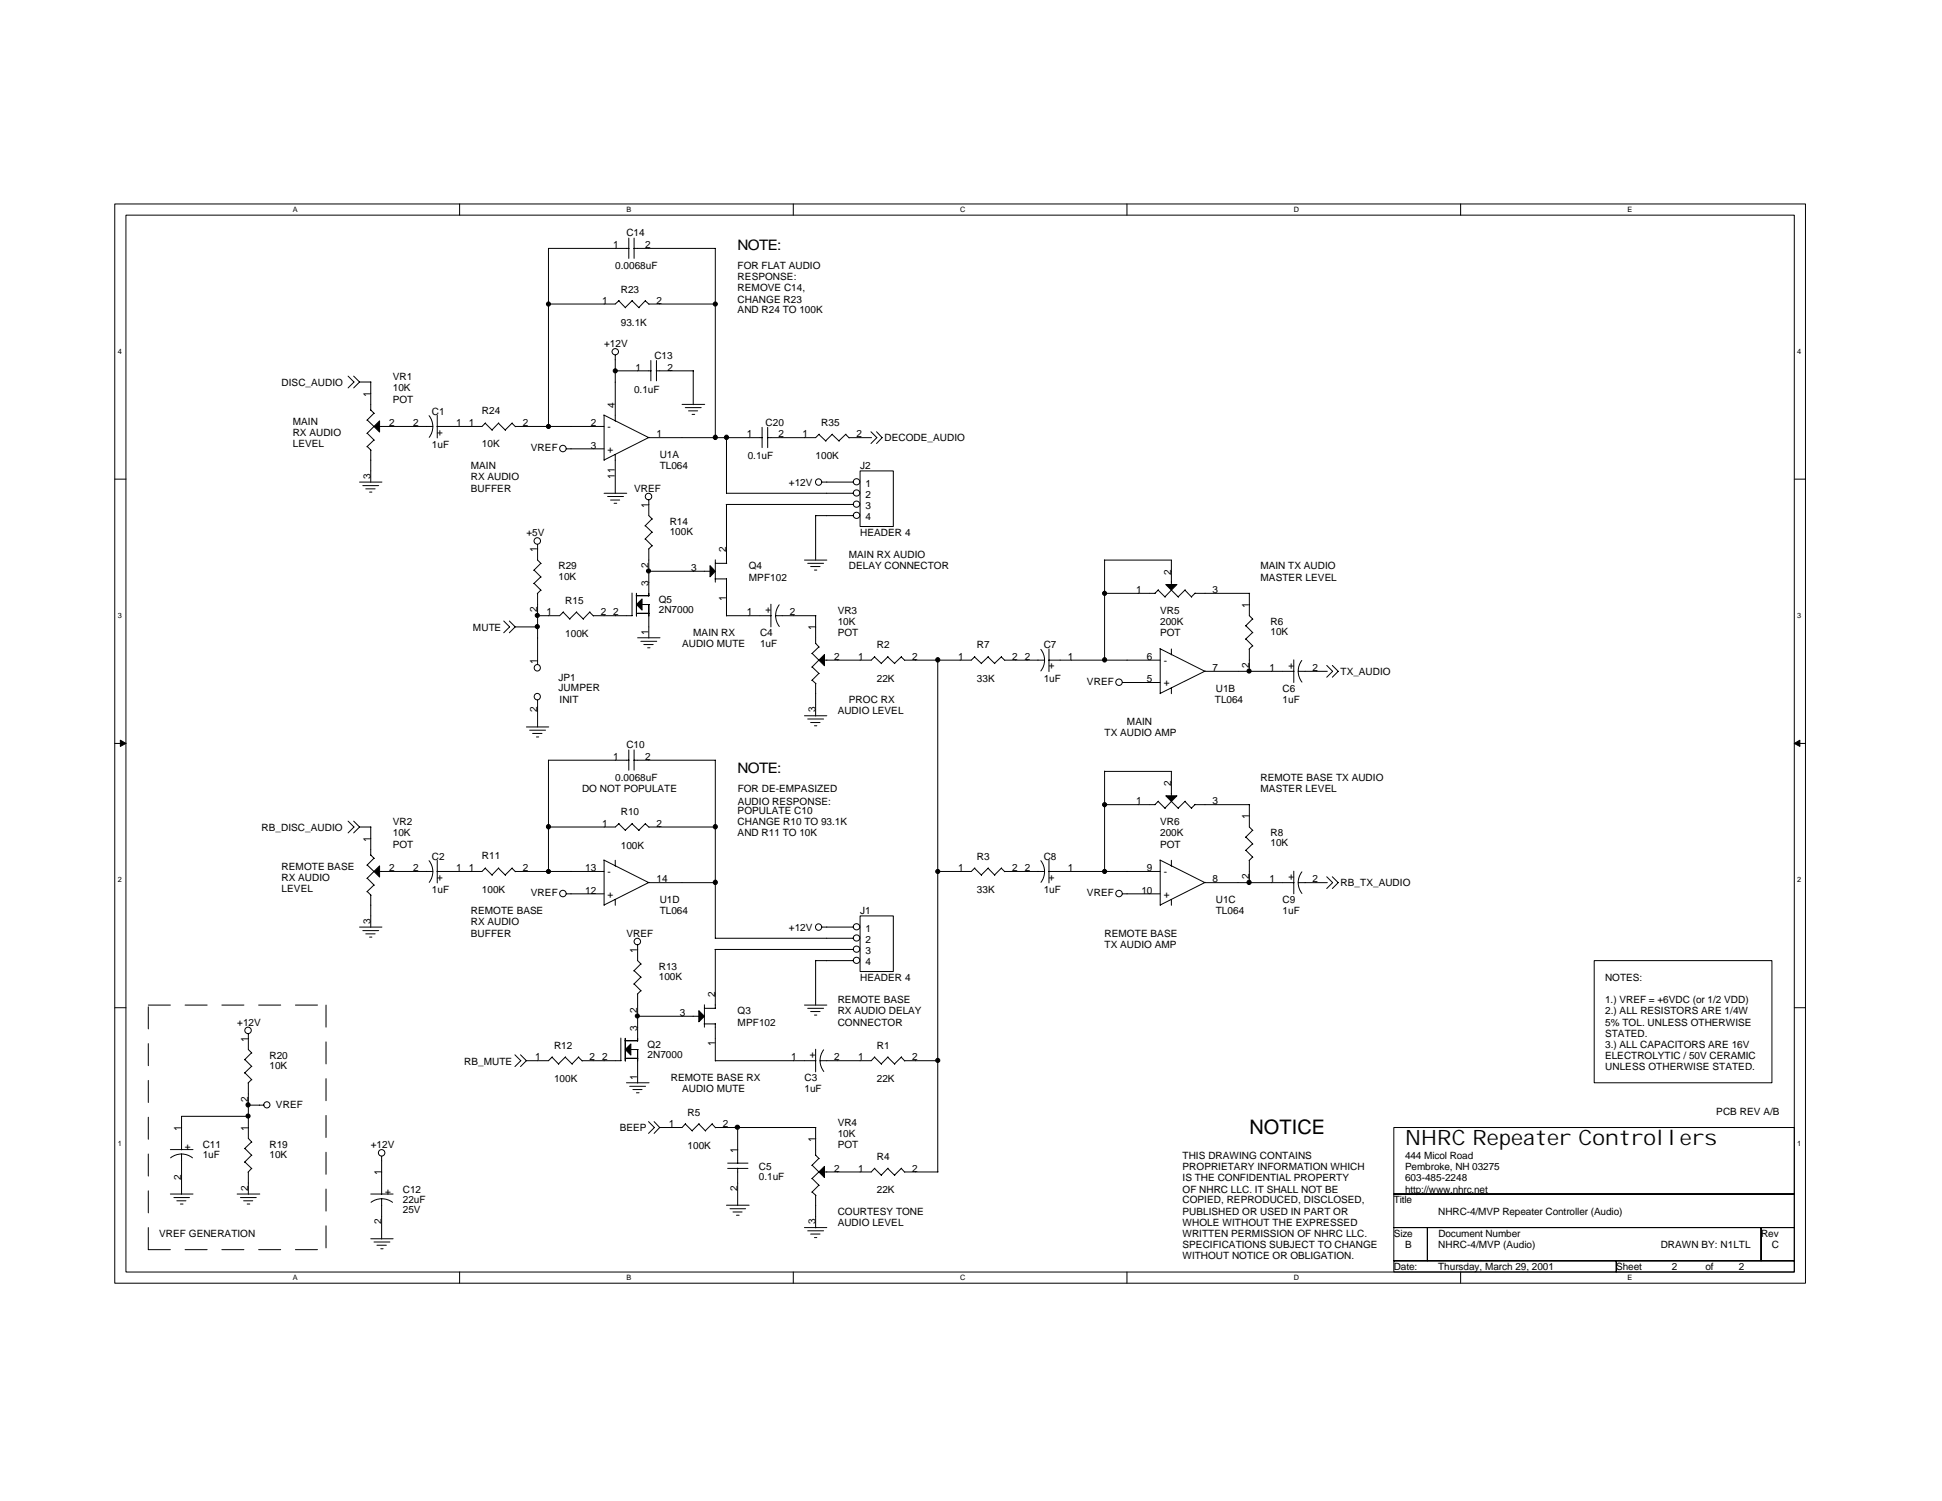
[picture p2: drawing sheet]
<svg xmlns="http://www.w3.org/2000/svg" width="279mm" height="216mm" viewBox="0 0 279 216" stroke-linecap="round" stroke-linejoin="round" font-family="sans-serif">
<path d="M16.5 29.3h243.3v155.3h-243.3zM18.1 30.9h240v152.1h-240z" fill="none" stroke="#000" stroke-width=".14"/>
<g fill="#fff">
<path d="M42.1 29.5h.7v1.2h-.7z"/>
<path d="M42.1 183.1h.7v1.2h-.7z"/>
</g>
<path d="M66.1 29.3v1.6M66.1 183v1.6" fill="none" stroke="#000" stroke-width=".14"/>
<g fill="#fff">
<path d="M90.1 29.5h.7v1.2h-.7z"/>
<path d="M90.1 183.1h.7v1.2h-.7z"/>
</g>
<path d="M114.1 29.3v1.6M114.1 183v1.6" fill="none" stroke="#000" stroke-width=".14"/>
<g fill="#fff">
<path d="M138.1 29.5h.8v1.2h-.8z"/>
<path d="M138.1 183.1h.8v1.2h-.8z"/>
</g>
<path d="M162.1 29.3v1.6M162.1 183v1.6" fill="none" stroke="#000" stroke-width=".14"/>
<g fill="#fff">
<path d="M186.1 29.5h.8v1.2h-.8z"/>
<path d="M186.1 183.1h.8v1.2h-.8z"/>
</g>
<path d="M210.1 29.3v1.6M210.1 183v1.6" fill="none" stroke="#000" stroke-width=".14"/>
<g fill="#fff">
<path d="M234.1 29.5h.8v1.2h-.8z"/>
<path d="M234.1 183.1h.8v1.2h-.8z"/>
<path d="M16.9 49.9h.6v1.2h-.6z"/>
<path d="M258.6 49.9h.6v1.2h-.6z"/>
<path d="M16.9 87.9h.6v1.2h-.6z"/>
<path d="M258.6 87.9h.6v1.2h-.6z"/>
</g>
<path d="M16.5 68.9h1.6M258.1 68.9h1.7" fill="none" stroke="#000" stroke-width=".14"/>
<g fill="#fff">
<path d="M16.9 125.9h.6v1.2h-.6z"/>
<path d="M258.6 125.9h.6v1.2h-.6z"/>
</g>
<path d="M16.5 106.9h1.6M258.1 106.9h1.7" fill="none" stroke="#000" stroke-width=".14"/>
<g fill="#000" stroke="#000" stroke-width=".14">
<path d="M17.3 106.5l.8 .4-.8 .5z" fill-rule="evenodd"/>
<path d="M258.1 106.9l.9-.4v.9z" fill-rule="evenodd"/>
</g>
<g fill="#fff">
<path d="M16.9 163.9h.6v1.2h-.6z"/>
<path d="M258.6 163.9h.6v1.2h-.6z"/>
</g>
<g fill="none" stroke="#000" stroke-width=".14">
<path d="M90.5 34.2v3M90.5 35.7h-11.6v25.7M91.2 35.7h11.8M91.2 34.2v3M102.9 35.7v27.3M50.1 54.1l.8 .8-.8 .9M50.9 54.1l.8 .8M51.7 54.9l-.8 .9M51.7 54.9h1.7M53.3 54.9v4.1M53.3 59l.5 .5M53.8 59.4l-1 1.1"/>
<path d="M61.7 59.8a2.56 2.56 0 0 1 .1 3.1M62.9 59.7v3.3M86.9 59.7l6.4 3.2h16.4M86.9 59.7v6.5M88.5 51.1v9.5M88.5 53.3h5.2M89 43.3l1 1M89.1 43.2l-.6 .5h-9.6M90.9 43.3l1 1M91 43.2l-1 1M92.8 43.3l.6 .5M92.9 43.2l-1 1"/>
<path d="M93.3 43.7h9.7M93.6 51.9v2.9M94.4 53.3h5.4M94.4 51.9v2.9M98.1 58.2h3.3M98.6 58.6h2.3M99.1 59.1h1.3M99.6 59.6h.3M99.7 53.3v4.9M51.7 69.3h3.2M52.2 69.8h2.3M52.6 70.3h1.4"/>
<path d="M52.8 60.4l1 1M52.8 62.3l1 1M52.8 64.2l.6 .6M53.2 70.8h.3M53.3 64.7v4.7M53.8 61.3l-1 1.1M53.8 63.3l-1 1M54.6 61.3h7.7M69.8 60.9l1 1M69.8 60.8l-.5 .5h-6.4M71.7 60.9l1 1M71.8 60.8l-1 1"/>
<path d="M73.7 60.9l.5 .5M73.7 60.8l-1 1M74.1 61.3h12.8M77.3 78.3v2.3l.6 .5M81.5 64.6h5.4M86.9 71h3.3M87.4 71.4h2.3M87.8 71.9h1.4M88.3 72.4h.4M88.5 65.4v5.6M92.8 75.6l1.1 1M92.8 77.5l1.1 1"/>
<path d="M93.3 71.9v2.3l.6 .5M93.3 79v6.7M93.4 62.9l-6.5 3.3M93.8 74.6l-1 1M93.8 76.5l-1 1.1M93.8 78.5l-.5 .5M104.5 72.6h18.3M104.5 71h18.3M104.5 62.9v8.1M104.5 72.6v8.4M109.6 61.5v2.9M110.4 61.5v2.9"/>
<path d="M117.3 74.1v6.5M117.3 74.2h5.5M117.8 62.5l1 1M117.9 62.4l-.6 .5h-6.9M118.3 69.3h4.5M119.7 62.5l1 1M119.8 62.4l-1 1M121.7 62.5l.5 .5M121.7 62.4l-1 1M122.1 62.9h3.3M123.7 67.7h4.8v8h-4.8zM125.3 62.1l.9 .8-.9 .9"/>
<path d="M126.1 62.1l.8 .8-.8 .9M72.5 89.3l.8 .9-.8 .8M73.3 89.3l.8 .9M74.1 90.2l-.8 .8M74.1 90.2h3.3M76.8 82l1.1 1M76.8 83.9l1.1 1M77.3 85.3v10.3M77.8 81l-1 1M77.8 83l-1 .9M77.8 84.9l-.5 .5M81 88.1l1 1"/>
<path d="M81.1 88l-.6 .6h-3.2M82.9 88.1l1 1M83 88l-1 1M84.8 88.1l.6 .5M84.9 88l-1 1M85.3 88.6h5.7M90.9 85.3v3.3M91.5 85.7h1.8M91.6 85.3v3.3M91.6 88.2h1.8M91.7 91.7h3.3M92.2 92.2h2.3"/>
<path d="M92.4 87h1M92.6 92.7h1.4M93.2 93.2h.3M93.3 87v4.8M93.3 82.2h8.9M102.9 83.3h1.6M102.9 81h1.7M102.9 80.5v3.2M104.5 88.6h6.5M104.5 83.2v5.4M110.9 86.9v3.3M111.6 88.6h5.8"/>
<path d="M112.1 87a2.58 2.58 0 0 0 0 3.1M115.7 80.6h3.3M116.2 81h2.3M116.6 81.5h1.4M116.8 94l1.1 1M116.8 95.9l1.1 1M116.8 97.8l.6 .5M117.2 82h.3M117.3 88.6v4M117.3 98.3v4.7M117.3 92.5l.6 .6M117.8 93l-1 1"/>
<path d="M117.8 95l-1 1M117.8 96.9l-1 1M125.8 94.5l1 1M125.9 94.4l-.6 .6h-6.7M127.7 94.5l1 1M127.8 94.4l-1 1M129.7 94.5l.5 .5M129.7 94.4l-1 1M134.9 94.9v73.7M140.2 94.5l1 1M140.3 94.4l-.6 .6h-9.6M142.2 94.5l.9 1"/>
<path d="M142.2 94.4l-1 1M144.1 94.5l.5 .5M144.1 94.4l-1 1M144.5 95h5.8M149.7 93.4a2.52 2.52 0 0 1 0 3.1M150.9 95h16M150.9 93.3v3.3M158.9 80.6h9.6v3.5M158.9 85.3h7.3M158.9 80.6v14.4M161.5 98.2h5.4M166.6 84.9l1 1"/>
<path d="M166.7 84.8l-.5 .5M166.9 93.3l6.5 3.3h12.8M166.9 93.3v6.5M168.5 84.9l1 1M168.5 93.3v.9M168.5 99v.8M168.6 84.8l-1 1.1M170.5 84.9l.9 1M170.5 84.8l-1 1.1M171.9 85.3h7.9M172 85.3l-.6 .6M173.4 96.5l-6.5 3.2"/>
<path d="M179.2 90l1.1 1M179.2 91.9l1.1 1M179.7 85.3v3.3l.6 .5M179.7 93.3v3.3M180.2 89l-1 1M180.2 91l-1 .9M180.2 92.9l-.5 .5M186.1 94.9v3.3M186.8 96.6h4.2M187.3 95a2.56 2.56 0 0 0 0 3.1M190.9 95.7l.8 .9-.8 .8M191.7 95.7l.8 .9-.8 .8"/>
<path d="M50.1 118.1l.8 .9-.8 .8M50.9 118.1l.8 .9M51.7 119l-.8 .8M51.7 119h1.7M53.3 119v4M75.7 104.6h3.3M76.2 105h2.3M76.6 105.5h1.4M77.2 106h.3M77.3 100.7v3.9M89 118.5l1 1M89.1 118.4l-.6 .6h-9.6"/>
<path d="M90.5 107.9v2.9M90.5 109.3h-11.6v16.1M90.9 118.5l1 1M91 118.4l-1 1M91.2 109.3h11.8M91.2 107.9v2.9M92.8 118.5l.6 .5M92.9 118.4l-1 1M93.3 119h9.7M102.9 109.3v25.7M115.7 103h3.3M116.2 103.4h2.3"/>
<path d="M116.6 103.9h1.4M117.2 104.4h.3M158.9 115.7h7.3M158.9 110.9v14.5M158.9 111h9.7M166.6 115.3l1 1M166.7 115.2l-.5 .5M168.5 111v3.5M168.5 115.3l1 1M168.6 115.2l-1 1M170.5 115.3l.9 1M170.5 115.2l-1 1"/>
<path d="M171.9 115.7h7.9M172 115.7l-.6 .5M179.7 115.7v3.3l.6 .5M180.2 119.4l-1 1M51.7 133.3h3.2M52.2 133.9h2.3M52.6 134.3h1.4M52.8 124.4l1 1M52.8 126.3l1 1M52.8 128.2l.6 .6M53.2 134.8h.3M53.3 128.7v4.7"/>
<path d="M53.3 123l.5 .5M53.8 123.4l-1 1.1M53.8 125.3l-1 1.1M53.8 127.3l-1 1M54.6 125.3h7.7M61.7 123.8a2.56 2.56 0 0 1 .1 3.1M62.9 123.7v3.3M69.8 124.9l1 1M69.8 124.8l-.5 .5h-6.4M71.7 124.9l1 1M71.8 124.8l-1 1.1M73.7 124.9l.5 .5"/>
<path d="M73.7 124.8l-1 1.1M74.1 125.3h12.8M81.5 128.6h5.4M86.9 123.7l6.4 3.3h9.7M86.9 123.7v6.5M88.5 123.7v.9M88.5 129.4v.8M91.2 139.6l1 1M91.7 135.9v2.3l.5 .5M92.2 138.6l-1 1.1M93.4 126.9l-6.5 3.3M102.9 136.6h19.9"/>
<path d="M102.9 135h19.9M102.9 136.6v8.4M117.3 138.2h5.5M117.3 138.1v6.5M118.3 133.3h4.5M123.7 131.7h4.8v8h-4.8zM140.2 124.9l1 1M140.3 124.8l-.6 .5h-4.8M142.2 124.9l.9 1M142.2 124.8l-1 1.1M144.1 124.9l.5 .5M144.1 124.8l-1 1.1"/>
<path d="M144.5 125.3h5.8M149.7 123.8a2.56 2.56 0 0 1 .1 3.1M150.9 125.3h16M150.9 123.7v3.3M161.5 128.6h5.4M166.9 123.7l6.5 3.3h12.8M166.9 123.7v6.5M168.5 123.7v.9M168.5 129.4v.8M173.4 126.9l-6.5 3.3M179.2 120.4l1.1 1M179.2 122.3l1.1 1"/>
<path d="M179.7 123.7v3.3M180.2 121.4l-1 .9M180.2 123.3l-.5 .5M186.1 125.3v3.3M186.8 127h4.2M187.3 125.4a2.52 2.52 0 0 0 0 3.1M190.9 126.1l.8 .9-.8 .8M191.7 126.1l.8 .9-.8 .8M229.4 138.2h25.5v17.5h-25.5zM16.5 144.9h1.6M35.2 152.4l1 1M35.2 154.3l1 1"/>
<path d="M35.7 148.7v2.3l.5 .5M35.7 155.7v8l.5 .6M35.7 159h2.3M36.2 151.4l-1 1M36.2 153.4l-1 .9M36.2 155.3l-.5 .5M74.1 151.7l.8 .9-.8 .8M74.9 151.7l.8 .9-.8 .8M79.4 152.1l1 1M79.5 152l-.6 .6h-3.2M81.3 152.1l1 1M81.4 152l-1.1 1"/>
<path d="M83.2 152.1l.6 .5M83.3 152l-1 1M83.7 152.6h5.7M89.3 149.3v3.3M89.9 149.7h1.8M90 149.4v3.2M90 152.2h1.8M90.1 155.7h3.3M90.6 156.3h2.3M90.8 151h1M91.1 156.7h1.3M91.2 141.5l1 1"/>
<path d="M91.6 157.2h.3M91.7 143v6.7M91.7 151v4.8M91.7 146.2h8.8M92.2 142.5l-.5 .5M92.2 140.5l-1 1.1M101.3 147.3h1.6M101.3 145h1.7M101.3 144.5v3.2M102.9 152.6h14.5M102.9 147.2v5.4M115.7 144.6h3.3"/>
<path d="M116.2 145h2.3M116.6 145.5h1.4M117.2 146h.3M117.3 150.9v3.3M118.5 151a2.56 2.56 0 0 0 0 3.1M125.8 152.1l1 1M125.9 152l-.6 .6h-7.3M127.7 152.1l1 1M127.8 152l-1 1M129.7 152.1l.5 .5M129.7 152l-1 1M130.1 152.6h4.8"/>
<path d="M258.1 144.9h1.7M24.5 171.7h3.3M24.5 165.4h3.3M24.5 166.5a2.52 2.52 0 0 1 3.2 0M25 172.3h2.3M25.4 172.7h1.4M26 173.2h.3M26.1 166v5.8M34.1 171.7h3.3M34.6 172.3h2.3M35.1 172.7h1.3M35.2 165.2l1 1"/>
<path d="M35.2 167.1l1 1M35.6 173.2h.3M35.7 168.6v3.2M35.8 160.6h-9.7v4.8M36.2 164.3l-1 .9M36.2 166.2l-1 1M36.2 168.1l-.5 .5M53.3 171.7h3.3M53.3 178.2h3.3M53.4 172.9a2.58 2.58 0 0 1 3.1 0M53.8 178.6h2.3M54.2 179.1h1.4"/>
<path d="M54.8 179.6h.3M54.9 166.3v5.5M54.9 172.4v5.8M93.3 161.3l.8 .9-.8 .8M94.1 161.3l.8 .9M94.9 162.2l-.8 .8M98.6 161.7l1 1M98.6 161.6l-.5 .6h-3.2M100.5 161.7l1 1M100.6 161.6l-1 1M102.4 161.7l.6 .5M102.5 161.6l-1 1"/>
<path d="M102.9 162.2h14.5M104.5 173.4h3.3M104.7 168.1h2.9M104.7 167.3h2.9M105 173.9h2.3M105.5 174.3h1.3M106 174.8h.3M106.1 162.2v5.1M106.1 168v5.4M115.7 176.6h3.3M116.2 177h2.3M116.6 177.5h1.4"/>
<path d="M116.8 167.6l1.1 1M116.8 169.5l1.1 1M116.8 171.4l.6 .6M117.2 178h.3M117.3 162.2v4M117.3 171.9v4.7M117.3 166.2l.6 .5M117.8 166.6l-1 1M117.8 168.6l-1 .9M117.8 170.5l-1 1M125.8 168.1l1 1M125.9 168l-.6 .6h-6.7"/>
<path d="M127.7 168.1l1 1M127.8 168l-1 1M129.7 168.1l.5 .5M129.7 168l-1 1M130.1 168.6h4.9M200.5 162.2h57.6v9.5h-57.6zM200.5 171.7h57.6v4.9h-57.6zM200.5 176.6h4.9v4.8h-4.9zM205.4 176.6h48v4.8h-48zM253.4 176.6h4.7v4.8h-4.7zM200.5 181.4h32v1.6h-32zM232.5 181.4h25.6v1.6h-25.6z"/>
<circle cx="88.5" cy="50.6" r=".46"/>
<circle cx="77.3" cy="77.8" r=".47"/>
<circle cx="81" cy="64.5" r=".47"/>
<circle cx="93.3" cy="71.4" r=".47"/>
<circle cx="117.8" cy="69.3" r=".46"/>
<circle cx="123.2" cy="69.3" r=".46"/>
<circle cx="123.2" cy="72.5" r=".46"/>
<circle cx="123.2" cy="74.1" r=".46"/>
<circle cx="123.2" cy="70.9" r=".46"/>
<circle cx="77.3" cy="96.1" r=".46"/>
<circle cx="161" cy="98.1" r=".47"/>
<circle cx="77.3" cy="100.2" r=".46"/>
<circle cx="81" cy="128.5" r=".47"/>
<circle cx="91.7" cy="135.4" r=".47"/>
<circle cx="117.8" cy="133.3" r=".46"/>
<circle cx="123.2" cy="136.5" r=".46"/>
<circle cx="123.2" cy="138.1" r=".46"/>
<circle cx="123.2" cy="133.3" r=".46"/>
<circle cx="123.2" cy="134.9" r=".46"/>
<circle cx="161" cy="128.5" r=".47"/>
<circle cx="35.7" cy="148.2" r=".47"/>
<circle cx="38.4" cy="158.9" r=".44"/>
<circle cx="54.9" cy="165.8" r=".47"/>
</g>
<path d="M21.3 144.6h25.6M46.9 144.6v35.2M21.3 179.7h25.6M21.3 179.7v-35.2" fill="none" stroke="#000" stroke-width=".14" stroke-dasharray="3.2 2.1"/>
<g fill="#000" stroke="#000" stroke-width=".14">
<path d="M54.6 60.5v1.6l-.8-.8z" fill-rule="evenodd"/>
<path d="M91.6 87l.8-.9v1.7z" fill-rule="evenodd"/>
<path d="M102.2 81.4l.7 .8-.7 .8z" fill-rule="evenodd"/>
<path d="M118.6 94.1v1.7l-.8-.8z" fill-rule="evenodd"/>
<path d="M167.7 84.1h1.6l-.8 .8z" fill-rule="evenodd"/>
<path d="M167.7 114.5h1.6l-.8 .8z" fill-rule="evenodd"/>
<path d="M54.6 124.5v1.7l-.8-.9z" fill-rule="evenodd"/>
<path d="M90 151l.8-.8v1.6z" fill-rule="evenodd"/>
<path d="M100.5 145.4l.8 .8-.8 .8z" fill-rule="evenodd"/>
<path d="M118.6 167.8v1.6l-.8-.8z" fill-rule="evenodd"/>
</g>
<g fill="#000" stroke="#000" stroke-width=".14">
<circle cx="78.9" cy="43.7" r=".3"/>
<circle cx="88.5" cy="53.3" r=".3"/>
<circle cx="102.9" cy="43.7" r=".3"/>
<circle cx="78.9" cy="61.3" r=".3"/>
<circle cx="102.9" cy="62.9" r=".31"/>
<circle cx="104.5" cy="62.9" r=".31"/>
<circle cx="77.3" cy="90.1" r=".3"/>
<circle cx="77.3" cy="88.5" r=".3"/>
<circle cx="93.3" cy="82.1" r=".3"/>
<circle cx="134.9" cy="94.9" r=".31"/>
<circle cx="158.9" cy="94.9" r=".31"/>
<circle cx="158.9" cy="85.3" r=".3"/>
<circle cx="179.7" cy="96.5" r=".3"/>
<circle cx="78.9" cy="118.9" r=".31"/>
<circle cx="102.9" cy="118.9" r=".31"/>
<circle cx="158.9" cy="115.7" r=".3"/>
<circle cx="78.9" cy="125.3" r=".3"/>
<circle cx="102.9" cy="126.9" r=".31"/>
<circle cx="134.9" cy="125.3" r=".3"/>
<circle cx="158.9" cy="125.3" r=".3"/>
<circle cx="179.7" cy="126.9" r=".31"/>
<circle cx="35.7" cy="158.9" r=".31"/>
<circle cx="91.7" cy="146.1" r=".3"/>
<circle cx="134.9" cy="152.5" r=".3"/>
<circle cx="35.7" cy="160.5" r=".3"/>
<circle cx="106.1" cy="162.1" r=".31"/>
</g>
<text font-size="3" x="202.1" y="164.6">NHRC Repeater Controllers</text>
<text font-size="2.9" x="179.7" y="163.2">NOTICE</text>
<g font-size="2.1">
<text x="106.1" y="36">NOTE:</text>
<text x="106.1" y="111.2">NOTE:</text>
</g>
<g font-size="1.4">
<text x="88.2" y="35.7">1</text>
<text x="90.1" y="33.9">C14</text>
<text x="92.8" y="35.7">2</text>
<text x="88.5" y="38.7">0.0068uF</text>
<text x="106.1" y="38.7">FOR FLAT AUDIO</text>
<text x="106.1" y="40.3">RESPONSE:</text>
<text x="106.1" y="41.9">REMOVE C14,</text>
<text x="86.6" y="43.7">1</text>
<text x="89.3" y="42.1">R23</text>
<text x="89.3" y="46.9">93.1K</text>
<text x="94.4" y="43.7">2</text>
<text x="106.1" y="43.5">CHANGE R23</text>
<text x="106.1" y="45.1">AND R24 TO 100K</text>
<text x="86.9" y="49.9">+12V</text>
<text x="91.4" y="53.3">1</text>
<text x="94.1" y="51.6">C13</text>
<text x="96" y="53.3">2</text>
<text x="40.5" y="55.5">DISC_AUDIO</text>
<text x="53.3" y="57.1" transform="rotate(-90 53.3 57.1)">1</text>
<text x="56.5" y="54.7">VR1</text>
<text x="56.5" y="56.3">10K</text>
<text x="56.5" y="57.9">POT</text>
<text x="62.1" y="59.6">C1</text>
<text x="69.3" y="59.5">R24</text>
<text x="88.5" y="58.6" transform="rotate(-90 88.5 58.6)">4</text>
<text x="91.2" y="56.5">0.1uF</text>
<text x="42.1" y="62.7">RX AUDIO</text>
<text x="42.1" y="61.1">MAIN</text>
<text x="42.1" y="64.3">LEVEL</text>
<text x="56" y="61.3">2</text>
<text x="59.4" y="61.3">2</text>
<text x="62.1" y="64.5">1uF</text>
<text x="62.9" y="61.8" transform="rotate(90 62.9 61.8)">+</text>
<text x="65.6" y="61.3">1</text>
<text x="67.4" y="61.3">1</text>
<text x="69.3" y="64.3">10K</text>
<text x="75.2" y="61.3">2</text>
<text x="76.4" y="64.9">VREF</text>
<text x="85" y="61.3">2</text>
<text x="85" y="64.5">3</text>
<text x="87.4" y="61.9">-</text>
<text x="87.4" y="65.1">+</text>
<text x="94.4" y="62.9">1</text>
<text x="94.9" y="65.9">U1A</text>
<text x="107.4" y="62.9">1</text>
<text x="110.2" y="61.3">C20</text>
<text x="112" y="62.9">2</text>
<text x="115.4" y="62.9">1</text>
<text x="118.2" y="61.3">R35</text>
<text x="123.2" y="62.9">2</text>
<text x="127.3" y="63.5">DECODE_AUDIO</text>
<text x="53.3" y="68.9" transform="rotate(-90 53.3 68.9)">3</text>
<text x="67.7" y="69.1">RX AUDIO</text>
<text x="67.7" y="67.5">MAIN</text>
<text x="67.7" y="70.7">BUFFER</text>
<text x="88.5" y="68.9" transform="rotate(-90 88.5 68.9)">11</text>
<text x="91.2" y="70.7">VREF</text>
<text x="94.9" y="67.5">TL064</text>
<text x="107.6" y="66.1">0.1uF</text>
<text x="113.5" y="69.9">+12V</text>
<text x="117.3" y="66.1">100K</text>
<text x="123.7" y="67.5">J2</text>
<text x="124.5" y="70">1</text>
<text x="124.5" y="71.6">2</text>
<text x="75.7" y="77.1">+5V</text>
<text x="93.3" y="73.1" transform="rotate(-90 93.3 73.1)">1</text>
<text x="96.4" y="75.5">R14</text>
<text x="96.4" y="77">100K</text>
<text x="123.7" y="77.1">HEADER 4</text>
<text x="124.5" y="73.2">3</text>
<text x="124.5" y="74.8">4</text>
<text x="77.3" y="79.5" transform="rotate(-90 77.3 79.5)">1</text>
<text x="80.3" y="81.9">R29</text>
<text x="80.3" y="83.4">10K</text>
<text x="93.3" y="81.7" transform="rotate(-90 93.3 81.7)">2</text>
<text x="99.4" y="82.1">3</text>
<text x="104.5" y="79.5" transform="rotate(-90 104.5 79.5)">2</text>
<text x="107.7" y="81.9">Q4</text>
<text x="107.7" y="83.5">MPF102</text>
<text x="122.1" y="80.3">MAIN RX AUDIO</text>
<text x="122.1" y="81.9">DELAY CONNECTOR</text>
<text x="168.5" y="82.6" transform="rotate(-90 168.5 82.6)">2</text>
<text x="181.4" y="83.5">MASTER LEVEL</text>
<text x="181.4" y="81.9">MAIN TX AUDIO</text>
<text x="77.3" y="88.1" transform="rotate(-90 77.3 88.1)">2</text>
<text x="78.6" y="88.5">1</text>
<text x="81.3" y="86.9">R15</text>
<text x="86.4" y="88.5">2</text>
<text x="88.2" y="88.5">2</text>
<text x="93.3" y="84.2" transform="rotate(-90 93.3 84.2)">3</text>
<text x="94.8" y="86.7">Q5</text>
<text x="94.8" y="88.1">2N7000</text>
<text x="104.5" y="86.4" transform="rotate(-90 104.5 86.4)">1</text>
<text x="107.4" y="88.5">1</text>
<text x="111" y="88.2" transform="rotate(-90 111 88.2)">+</text>
<text x="113.6" y="88.5">2</text>
<text x="120.5" y="88.3">VR3</text>
<text x="120.5" y="89.9">10K</text>
<text x="163.4" y="85.3">1</text>
<text x="166.9" y="88.3">VR5</text>
<text x="166.9" y="89.9">200K</text>
<text x="174.5" y="85.3">3</text>
<text x="179.7" y="87.5" transform="rotate(-90 179.7 87.5)">1</text>
<text x="182.8" y="89.9">R6</text>
<text x="68" y="90.7">MUTE</text>
<text x="77.3" y="95.5" transform="rotate(-90 77.3 95.5)">1</text>
<text x="81.3" y="91.7">100K</text>
<text x="93.3" y="91.3" transform="rotate(-90 93.3 91.3)">1</text>
<text x="98.1" y="93.1">AUDIO MUTE</text>
<text x="99.7" y="91.5">MAIN RX</text>
<text x="109.3" y="91.5">C4</text>
<text x="109.3" y="93.1">1uF</text>
<text x="117.3" y="90.6" transform="rotate(-90 117.3 90.6)">1</text>
<text x="120" y="94.9">2</text>
<text x="120.5" y="91.5">POT</text>
<text x="123.4" y="94.9">1</text>
<text x="126.2" y="93.3">R2</text>
<text x="131.2" y="94.9">2</text>
<text x="137.8" y="94.9">1</text>
<text x="140.5" y="93.3">R7</text>
<text x="145.6" y="94.9">2</text>
<text x="147.4" y="94.9">2</text>
<text x="150.2" y="93.3">C7</text>
<text x="150.9" y="95.4" transform="rotate(90 150.9 95.4)">+</text>
<text x="153.6" y="94.9">1</text>
<text x="165" y="94.9">6</text>
<text x="166.9" y="91.5">POT</text>
<text x="167.4" y="95.5">-</text>
<text x="182.8" y="91.4">10K</text>
<text x="80.3" y="97.9">JP1</text>
<text x="80.3" y="99.4">JUMPER</text>
<text x="80.5" y="101.1">INIT</text>
<text x="122.1" y="101.1">PROC RX</text>
<text x="126.2" y="98.1">22K</text>
<text x="140.5" y="98.1">33K</text>
<text x="150.2" y="98.1">1uF</text>
<text x="156.4" y="98.6">VREF</text>
<text x="165" y="98.1">5</text>
<text x="167.4" y="98.7">+</text>
<text x="174.5" y="96.5">7</text>
<text x="174.8" y="101.1">TL064</text>
<text x="174.9" y="99.5">U1B</text>
<text x="179.7" y="96.1" transform="rotate(-90 179.7 96.1)">2</text>
<text x="182.6" y="96.5">1</text>
<text x="184.5" y="99.5">C6</text>
<text x="184.5" y="101.1">1uF</text>
<text x="186.2" y="96.2" transform="rotate(-90 186.2 96.2)">+</text>
<text x="188.8" y="96.5">2</text>
<text x="192.9" y="97.1">TX_AUDIO</text>
<text x="77.3" y="102.4" transform="rotate(-90 77.3 102.4)">2</text>
<text x="90.1" y="107.5">C10</text>
<text x="117.3" y="102.4" transform="rotate(-90 117.3 102.4)">3</text>
<text x="120.5" y="102.7">AUDIO LEVEL</text>
<text x="158.9" y="105.9">TX AUDIO AMP</text>
<text x="162.1" y="104.3">MAIN</text>
<text x="83.7" y="113.9">DO NOT POPULATE</text>
<text x="88.2" y="109.3">1</text>
<text x="88.5" y="112.3">0.0068uF</text>
<text x="92.8" y="109.3">2</text>
<text x="106.1" y="113.9">FOR DE-EMPASIZED</text>
<text x="168.5" y="113.1" transform="rotate(-90 168.5 113.1)">2</text>
<text x="181.4" y="113.9">MASTER LEVEL</text>
<text x="181.4" y="112.3">REMOTE BASE TX AUDIO</text>
<text x="37.6" y="119.5">RB_DISC_AUDIO</text>
<text x="56.5" y="118.7">VR2</text>
<text x="86.6" y="118.9">1</text>
<text x="89.3" y="117.3">R10</text>
<text x="94.4" y="118.9">2</text>
<text x="106.1" y="117.1">POPULATE C10</text>
<text x="106.1" y="118.7">CHANGE R10 TO 93.1K</text>
<text x="106.1" y="115.8">AUDIO RESPONSE:</text>
<text x="163.4" y="115.7">1</text>
<text x="166.9" y="118.7">VR6</text>
<text x="174.5" y="115.7">3</text>
<text x="179.7" y="117.9" transform="rotate(-90 179.7 117.9)">1</text>
<text x="40.5" y="125.1">REMOTE BASE</text>
<text x="53.3" y="121.1" transform="rotate(-90 53.3 121.1)">1</text>
<text x="56" y="125.3">2</text>
<text x="56.5" y="120.3">10K</text>
<text x="56.5" y="121.9">POT</text>
<text x="59.4" y="125.3">2</text>
<text x="62.1" y="123.7">C2</text>
<text x="62.9" y="125.9" transform="rotate(90 62.9 125.9)">+</text>
<text x="65.6" y="125.3">1</text>
<text x="67.4" y="125.3">1</text>
<text x="69.3" y="123.5">R11</text>
<text x="75.2" y="125.3">2</text>
<text x="84.2" y="125.3">13</text>
<text x="87.4" y="125.9">-</text>
<text x="89.3" y="122.1">100K</text>
<text x="106.1" y="120.3">AND R11 TO 10K</text>
<text x="137.8" y="125.3">1</text>
<text x="140.5" y="123.7">R3</text>
<text x="145.6" y="125.3">2</text>
<text x="147.4" y="125.3">2</text>
<text x="150.2" y="123.7">C8</text>
<text x="150.9" y="125.9" transform="rotate(90 150.9 125.9)">+</text>
<text x="153.6" y="125.3">1</text>
<text x="165" y="125.3">9</text>
<text x="166.9" y="120.3">200K</text>
<text x="166.9" y="121.9">POT</text>
<text x="167.4" y="125.9">-</text>
<text x="182.8" y="120.3">R8</text>
<text x="182.8" y="121.8">10K</text>
<text x="40.5" y="128.3">LEVEL</text>
<text x="40.5" y="126.7">RX AUDIO</text>
<text x="62.1" y="128.5">1uF</text>
<text x="67.7" y="131.5">REMOTE BASE</text>
<text x="69.3" y="128.5">100K</text>
<text x="76.4" y="128.9">VREF</text>
<text x="84.2" y="128.5">12</text>
<text x="87.4" y="129.1">+</text>
<text x="94.4" y="126.9">14</text>
<text x="94.9" y="129.9">U1D</text>
<text x="94.9" y="131.5">TL064</text>
<text x="123.7" y="131.5">J1</text>
<text x="140.5" y="128.5">33K</text>
<text x="150.2" y="128.5">1uF</text>
<text x="156.4" y="128.9">VREF</text>
<text x="164.2" y="128.5">10</text>
<text x="167.4" y="129.1">+</text>
<text x="174.5" y="126.9">8</text>
<text x="174.9" y="129.9">U1C</text>
<text x="174.9" y="131.5">TL064</text>
<text x="179.7" y="126.4" transform="rotate(-90 179.7 126.4)">2</text>
<text x="182.6" y="126.9">1</text>
<text x="184.5" y="129.9">C9</text>
<text x="184.5" y="131.5">1uF</text>
<text x="186.2" y="126.6" transform="rotate(-90 186.2 126.6)">+</text>
<text x="188.8" y="126.9">2</text>
<text x="192.9" y="127.5">RB_TX_AUDIO</text>
<text x="53.3" y="132.9" transform="rotate(-90 53.3 132.9)">3</text>
<text x="67.7" y="133.1">RX AUDIO</text>
<text x="67.7" y="134.7">BUFFER</text>
<text x="90.1" y="134.7">VREF</text>
<text x="91.7" y="137.1" transform="rotate(-90 91.7 137.1)">1</text>
<text x="113.5" y="133.9">+12V</text>
<text x="124.5" y="134">1</text>
<text x="124.5" y="135.6">2</text>
<text x="124.5" y="137.2">3</text>
<text x="158.9" y="134.7">REMOTE BASE</text>
<text x="158.9" y="136.3">TX AUDIO AMP</text>
<text x="94.8" y="139.5">R13</text>
<text x="94.8" y="141">100K</text>
<text x="102.9" y="143.5" transform="rotate(-90 102.9 143.5)">2</text>
<text x="123.7" y="141.1">HEADER 4</text>
<text x="124.5" y="138.9">4</text>
<text x="230.9" y="141.1">NOTES:</text>
<text x="34.1" y="147.5">+12V</text>
<text x="35.7" y="149.9" transform="rotate(-90 35.7 149.9)">1</text>
<text x="91.7" y="148.3" transform="rotate(-90 91.7 148.3)">3</text>
<text x="91.7" y="145.7" transform="rotate(-90 91.7 145.7)">2</text>
<text x="97.8" y="146.1">3</text>
<text x="106.1" y="145.9">Q3</text>
<text x="106.1" y="147.5">MPF102</text>
<text x="120.5" y="147.5">CONNECTOR</text>
<text x="120.5" y="145.9">RX AUDIO DELAY</text>
<text x="120.5" y="144.3">REMOTE BASE</text>
<text x="230.9" y="144.3">1.) VREF = +6VDC (or 1/2 VDD)</text>
<text x="230.9" y="145.9">2.) ALL RESISTORS ARE 1/4W</text>
<text x="230.9" y="147.5">5% TOL. UNLESS OTHERWISE</text>
<text x="230.9" y="149.1">STATED.</text>
<text x="38.8" y="152.3">R20</text>
<text x="38.8" y="153.8">10K</text>
<text x="66.8" y="153.1">RB_MUTE</text>
<text x="77" y="152.5">1</text>
<text x="79.7" y="150.9">R12</text>
<text x="79.7" y="155.7">100K</text>
<text x="84.8" y="152.5">2</text>
<text x="86.6" y="152.5">2</text>
<text x="91.7" y="155.3" transform="rotate(-90 91.7 155.3)">1</text>
<text x="93.2" y="150.7">Q2</text>
<text x="93.2" y="152.1">2N7000</text>
<text x="96.5" y="155.5">REMOTE BASE RX</text>
<text x="102.9" y="150.5" transform="rotate(-90 102.9 150.5)">1</text>
<text x="113.8" y="152.5">1</text>
<text x="115.7" y="155.5">C3</text>
<text x="117.3" y="152.2" transform="rotate(-90 117.3 152.2)">+</text>
<text x="120" y="152.5">2</text>
<text x="123.4" y="152.5">1</text>
<text x="126.2" y="150.9">R1</text>
<text x="126.2" y="155.7">22K</text>
<text x="131.2" y="152.5">2</text>
<text x="230.9" y="150.7">3.) ALL CAPACITORS ARE 16V</text>
<text x="230.9" y="152.3">ELECTROLYTIC / 50V CERAMIC</text>
<text x="230.9" y="153.9">UNLESS OTHERWISE STATED.</text>
<text x="35.7" y="158.5" transform="rotate(-90 35.7 158.5)">2</text>
<text x="39.7" y="159.3">VREF</text>
<text x="98.1" y="157.1">AUDIO MUTE</text>
<text x="98.9" y="160.5">R5</text>
<text x="115.7" y="157.1">1uF</text>
<text x="120.5" y="161.9">VR4</text>
<text x="246.9" y="160.3">PCB REV A/B</text>
<text x="26.1" y="162.6" transform="rotate(-90 26.1 162.6)">1</text>
<text x="26.6" y="165.4">+</text>
<text x="29.2" y="165.1">C11</text>
<text x="29.2" y="166.5">1uF</text>
<text x="35.7" y="162.6" transform="rotate(-90 35.7 162.6)">1</text>
<text x="38.8" y="165.1">R19</text>
<text x="38.8" y="166.5">10K</text>
<text x="53.3" y="165.1">+12V</text>
<text x="89.2" y="162.7">BEEP</text>
<text x="96.2" y="162.1">1</text>
<text x="98.9" y="165.3">100K</text>
<text x="104" y="162.1">2</text>
<text x="106.1" y="165.9" transform="rotate(-90 106.1 165.9)">1</text>
<text x="117.3" y="164.3" transform="rotate(-90 117.3 164.3)">1</text>
<text x="120.5" y="163.5">10K</text>
<text x="120.5" y="165.1">POT</text>
<text x="126.2" y="166.9">R4</text>
<text x="170.1" y="166.7">THIS DRAWING CONTAINS</text>
<text x="202.1" y="166.7">444 Micol Road</text>
<text x="26.1" y="169.7" transform="rotate(-90 26.1 169.7)">2</text>
<text x="35.7" y="171.3" transform="rotate(-90 35.7 171.3)">2</text>
<text x="54.9" y="169.1" transform="rotate(-90 54.9 169.1)">1</text>
<text x="55.4" y="171.8">+</text>
<text x="58" y="171.5">C12</text>
<text x="58" y="173">22uF</text>
<text x="106.1" y="171.3" transform="rotate(-90 106.1 171.3)">2</text>
<text x="109.2" y="168.3">C5</text>
<text x="109.2" y="169.8">0.1uF</text>
<text x="120" y="168.5">2</text>
<text x="123.4" y="168.5">1</text>
<text x="126.2" y="171.7">22K</text>
<text x="131.2" y="168.5">2</text>
<text x="170.1" y="168.3">PROPRIETARY INFORMATION WHICH</text>
<text x="170.1" y="169.9">IS THE CONFIDENTIAL PROPERTY</text>
<text x="170.1" y="173.1">COPIED, REPRODUCED, DISCLOSED,</text>
<text x="170.1" y="171.5">OF NHRC LLC. IT SHALL NOT BE</text>
<text x="200.5" y="173.1">Title</text>
<text x="202.1" y="168.3">Pembroke, NH 03275</text>
<text x="202.1" y="169.9">603-485-2248</text>
<text x="202.1" y="171.5">http://www.nhrc.net</text>
<text x="22.9" y="177.9">VREF GENERATION</text>
<text x="54.9" y="176.1" transform="rotate(-90 54.9 176.1)">2</text>
<text x="58" y="174.5">25V</text>
<text x="117.3" y="176.1" transform="rotate(-90 117.3 176.1)">3</text>
<text x="120.5" y="176.3">AUDIO LEVEL</text>
<text x="120.5" y="174.7">COURTESY TONE</text>
<text x="170.1" y="174.7">PUBLISHED OR USED IN PART OR</text>
<text x="170.1" y="176.3">WHOLE WITHOUT THE EXPRESSED</text>
<text x="170.1" y="177.9">WRITTEN PERMISSION OF NHRC LLC.</text>
<text x="170.1" y="179.5">SPECIFICATIONS SUBJECT TO CHANGE</text>
<text x="200.5" y="177.9">Size</text>
<text x="202.1" y="179.5">B</text>
<text x="206.9" y="179.5">NHRC-4/MVP (Audio)</text>
<text x="206.9" y="174.7">NHRC-4/MVP Repeater Controller (Audio)</text>
<text x="206.9" y="177.9">Document Number</text>
<text x="238.9" y="179.5">DRAWN BY: N1LTL</text>
<text x="253.4" y="177.9">Rev</text>
<text x="254.9" y="179.5">C</text>
<text x="170.1" y="181.1">WITHOUT NOTICE OR OBLIGATION.</text>
<text x="200.5" y="182.7">Date:</text>
<text x="206.9" y="182.7">Thursday, March 29, 2001</text>
<text x="232.5" y="182.7">Sheet</text>
<text x="240.5" y="182.7">2</text>
<text x="245.4" y="182.7">of</text>
<text x="250.1" y="182.7">2</text>
</g>
<g font-size="1.1">
<text x="42.1" y="30.5">A</text>
<text x="90.1" y="30.5">B</text>
<text x="138.1" y="30.5">C</text>
<text x="186.1" y="30.5">D</text>
<text x="234.1" y="30.5">E</text>
<text x="16.9" y="50.9">4</text>
<text x="258.6" y="50.9">4</text>
<text x="16.9" y="88.9">3</text>
<text x="258.6" y="88.9">3</text>
<text x="16.9" y="126.9">2</text>
<text x="258.6" y="126.9">2</text>
<text x="16.9" y="164.9">1</text>
<text x="258.6" y="164.9">1</text>
<text x="42.1" y="184.1">A</text>
<text x="90.1" y="184.1">B</text>
<text x="138.1" y="184.1">C</text>
<text x="186.1" y="184.1">D</text>
<text x="234.1" y="184.1">E</text>
</g>
</svg>
